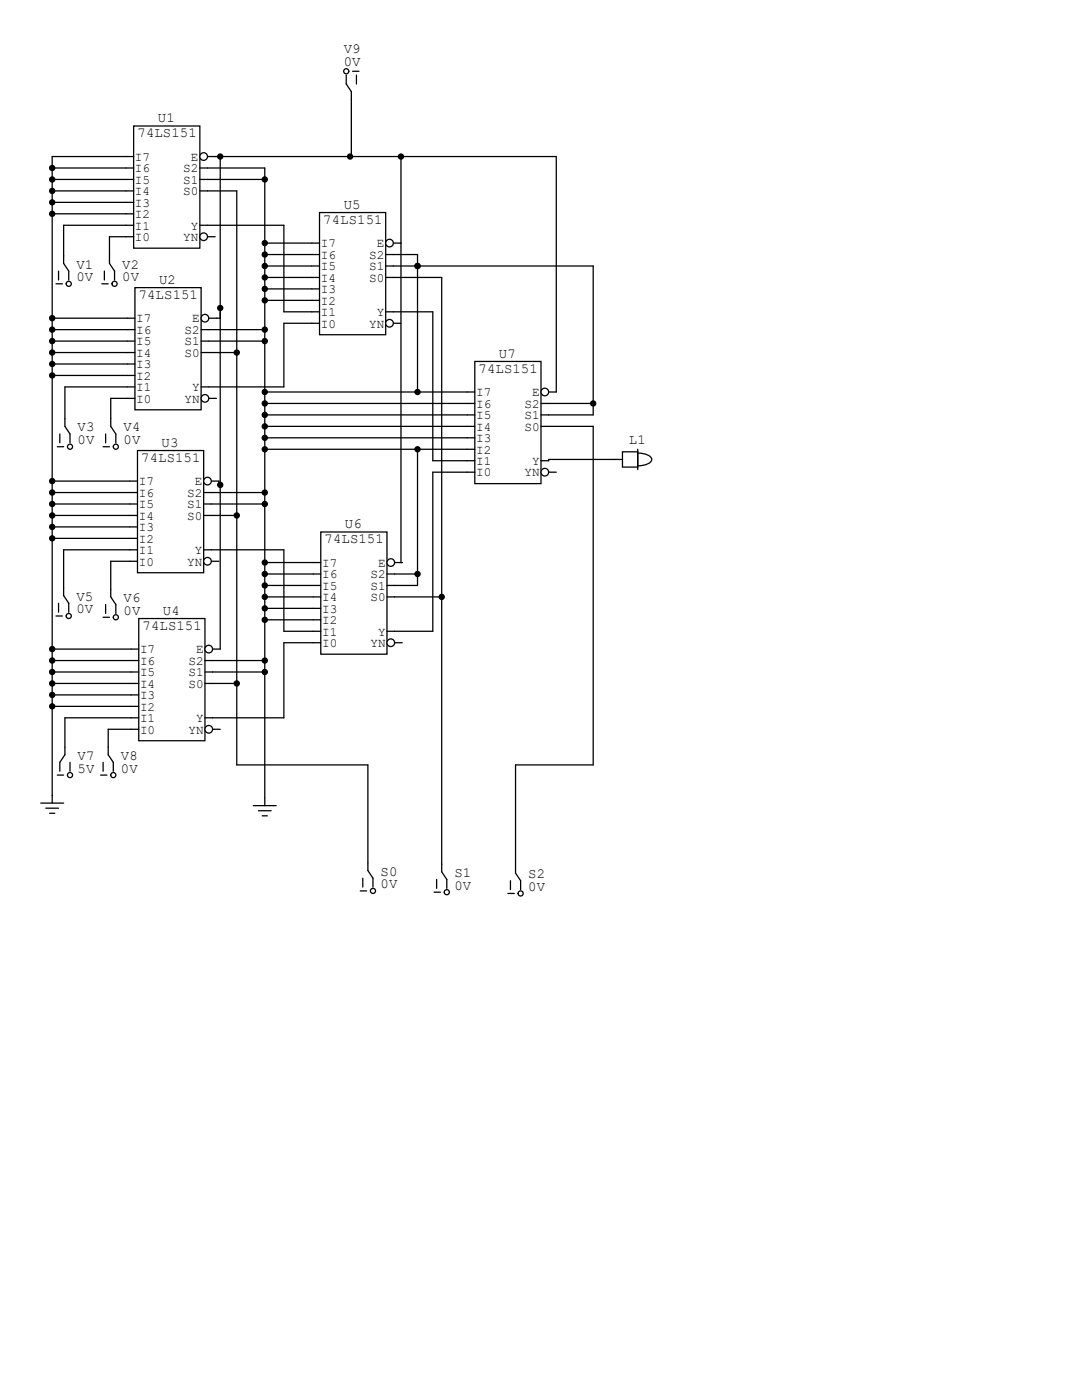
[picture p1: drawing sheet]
<svg xmlns="http://www.w3.org/2000/svg" width="216mm" height="279mm" viewBox="0 0 216 279" stroke-linecap="round" stroke-linejoin="round" font-family="sans-serif">
<g fill="none" stroke="#000" stroke-width=".25">
<path d="M69.1 15v1.8l1 1.5v1.5M70.4 14.2h1.2M71.1 15v1.8M11.2 56.6h1.2M11.7 54.1v1.8M12.7 51.1v1.5l1 1.5v1.8M20.3 56.6h1.3M20.8 54.1v1.8M21.8 51.1v1.5l1.1 1.5v1.8M11.4 89.2h1.3M11.9 86.6v1.8M13 83.6v1.5l1 1.5v1.8"/>
<path d="M20.6 89.2h1.2M21.1 86.6v1.8M22.1 83.6v1.5l1 1.5v1.8M12.7 117.3v1.6l1 1.5v1.8M22.1 117.6v1.5l1 1.5v1.8M11.2 122.9h1.2M11.7 120.4v1.8M20.6 123.2h1.2M21.1 120.6v1.8M11.4 154.7h1.3M13 149.1v1.5l-1.1 1.5v1.8M14 152.1v1.8"/>
<path d="M20.1 154.7h1.2M20.6 152.1v1.8M21.6 149.1v1.5l1 1.5v1.8M71.9 177.8h1.3M72.4 175.3v1.7M73.4 172.2v1.5l1 1.6v1.7M86.6 178.1h1.3M87.1 175.5v1.8M88.1 172.5v1.5l1.1 1.5v1.8M101.3 178.3h1.3M101.9 175.8v1.7M102.9 172.7v1.5l1 1.6v1.7"/>
<circle cx="69.1" cy="14.2" r=".51"/>
<circle cx="13.7" cy="56.6" r=".51"/>
<circle cx="22.9" cy="56.6" r=".51"/>
<circle cx="14" cy="89.2" r=".51"/>
<circle cx="23.1" cy="89.2" r=".51"/>
<circle cx="13.7" cy="122.9" r=".51"/>
<circle cx="23.1" cy="123.2" r=".51"/>
<circle cx="14" cy="154.7" r=".51"/>
<circle cx="22.6" cy="154.7" r=".51"/>
<circle cx="74.4" cy="177.8" r=".51"/>
<circle cx="89.2" cy="178.1" r=".51"/>
<circle cx="103.9" cy="178.3" r=".51"/>
</g>
<g fill="#fff" stroke="#000" stroke-width=".25">
<path d="M124.8 91.1a4.9 4.9 0 0 1 4.9 0 .73 .73 0 0 1 0 1.2 4.9 4.9 0 0 1-4.9 0 .73 .73 0 0 1 0-1.2z" fill-rule="evenodd"/>
<path d="M124.2 90.2h3.1v3h-3.1z" fill-rule="evenodd"/>
</g>
<path d="M122.7 91.7h1.5M127.3 89.7v4M10.4 158.7v1.6M52.8 159.3v1.5M8.1 160.3h4.6M9.1 161.3h2.6M9.9 162.3h1M50.5 160.8h4.6M51.6 161.8h2.5M52.3 162.8h1" fill="none" stroke="#000" stroke-width=".25"/>
<path d="M94.7 72.1h13.2v24.4h-13.2z" fill-rule="evenodd" fill="#fff" stroke="#000" stroke-width=".25"/>
<path d="M93.2 78.2h1.5M109.5 78.2h1.5M93.2 80.5h1.5M93.2 82.8h1.5M93.2 85.1h1.5M93.2 87.4h1.5M93.2 89.7h1.5M93.2 91.9h1.5M93.2 94.2h1.5" fill="none" stroke="#000" stroke-width=".25"/>
<circle cx="108.7" cy="78.2" r=".76" fill="#fff" stroke="#000" stroke-width=".25"/>
<path d="M107.9 80.5h1.6M107.9 82.8h1.6M107.9 85.1h1.6M107.9 91.9h1.6M109.5 94.2h1.5" fill="none" stroke="#000" stroke-width=".25"/>
<g fill="#fff" stroke="#000" stroke-width=".25">
<path d="M64 106.2h13.2v24.4h-13.2z" fill-rule="evenodd"/>
<circle cx="108.7" cy="94.2" r=".76"/>
</g>
<path d="M62.5 112.3h1.5M62.5 114.6h1.5M62.5 116.8h1.5M62.5 119.1h1.5M78.7 112.3h1.6M62.5 121.4h1.5M62.5 123.7h1.5M62.5 126h1.5M62.5 128.3h1.5" fill="none" stroke="#000" stroke-width=".25"/>
<circle cx="78" cy="112.3" r=".76" fill="#fff" stroke="#000" stroke-width=".25"/>
<path d="M77.2 114.6h1.5M77.2 116.8h1.5M77.2 119.1h1.5M77.2 126h1.5M78.7 128.3h1.6" fill="none" stroke="#000" stroke-width=".25"/>
<g fill="#fff" stroke="#000" stroke-width=".25">
<path d="M63.8 42.4h13.2v24.4h-13.2z" fill-rule="evenodd"/>
<circle cx="78" cy="128.3" r=".76"/>
</g>
<path d="M62.2 48.5h1.6M62.2 50.8h1.6M62.2 53.1h1.6M62.2 55.4h1.6M62.2 57.7h1.6M62.2 59.9h1.6M78.5 48.5h1.5M62.2 62.2h1.6M62.2 64.5h1.6" fill="none" stroke="#000" stroke-width=".25"/>
<circle cx="77.7" cy="48.5" r=".76" fill="#fff" stroke="#000" stroke-width=".25"/>
<path d="M77 50.8h1.5M77 53.1h1.5M77 55.4h1.5M77 62.2h1.5M78.5 64.5h1.5" fill="none" stroke="#000" stroke-width=".25"/>
<g fill="#fff" stroke="#000" stroke-width=".25">
<path d="M27.7 123.4h13.2v24.4h-13.2z" fill-rule="evenodd"/>
<circle cx="77.7" cy="64.5" r=".76"/>
</g>
<path d="M26.2 129.5h1.5M26.2 131.8h1.5M26.2 134.1h1.5M26.2 136.4h1.5M26.2 138.7h1.5M42.4 129.5h1.5M26.2 141h1.5M26.2 143.3h1.5M26.2 145.5h1.5" fill="none" stroke="#000" stroke-width=".25"/>
<circle cx="41.7" cy="129.5" r=".76" fill="#fff" stroke="#000" stroke-width=".25"/>
<path d="M40.9 131.8h1.5M40.9 134.1h1.5M40.9 136.4h1.5M40.9 143.3h1.5M42.4 145.5h1.5" fill="none" stroke="#000" stroke-width=".25"/>
<g fill="#fff" stroke="#000" stroke-width=".25">
<path d="M27.4 89.9h13.2v24.4h-13.2z" fill-rule="evenodd"/>
<circle cx="41.7" cy="145.5" r=".76"/>
</g>
<path d="M25.9 96h1.5M25.9 98.3h1.5M42.2 96h1.5M25.9 100.6h1.5M25.9 102.9h1.5M25.9 105.2h1.5M25.9 107.4h1.5M25.9 109.7h1.5M25.9 112h1.5" fill="none" stroke="#000" stroke-width=".25"/>
<circle cx="41.4" cy="96" r=".76" fill="#fff" stroke="#000" stroke-width=".25"/>
<path d="M40.6 98.3h1.6M40.6 100.6h1.6M40.6 102.9h1.6M40.6 109.7h1.6M42.2 112h1.5" fill="none" stroke="#000" stroke-width=".25"/>
<g fill="#fff" stroke="#000" stroke-width=".25">
<path d="M26.9 57.4h13.2v24.4h-13.2z" fill-rule="evenodd"/>
<circle cx="41.4" cy="112" r=".76"/>
</g>
<path d="M25.4 63.5h1.5M25.4 65.8h1.5M25.4 68.1h1.5M25.4 70.4h1.5M25.4 72.6h1.5M25.4 74.9h1.5M25.4 77.2h1.5M25.4 79.5h1.5M41.7 63.5h1.5" fill="none" stroke="#000" stroke-width=".25"/>
<circle cx="40.9" cy="63.5" r=".76" fill="#fff" stroke="#000" stroke-width=".25"/>
<path d="M40.1 65.8h1.6M40.1 68.1h1.6M40.1 70.4h1.6M40.1 77.2h1.6M41.7 79.5h1.5" fill="none" stroke="#000" stroke-width=".25"/>
<g fill="#fff" stroke="#000" stroke-width=".25">
<path d="M26.7 25.1h13.2v24.4h-13.2z" fill-rule="evenodd"/>
<circle cx="40.9" cy="79.5" r=".76"/>
</g>
<path d="M25.1 31.2h1.6M25.1 33.5h1.6M25.1 35.8h1.6M25.1 38.1h1.6M41.4 31.2h1.5M25.1 40.4h1.6M25.1 42.7h1.6M25.1 45h1.6M25.1 47.2h1.6" fill="none" stroke="#000" stroke-width=".25"/>
<circle cx="40.6" cy="31.2" r=".76" fill="#fff" stroke="#000" stroke-width=".25"/>
<path d="M39.9 33.5h1.5M39.9 35.8h1.5M39.9 38.1h1.5M39.9 45h1.5M41.4 47.2h1.5" fill="none" stroke="#000" stroke-width=".25"/>
<circle cx="40.6" cy="47.2" r=".76" fill="#fff" stroke="#000" stroke-width=".25"/>
<g fill="none" stroke="#000" stroke-width=".25">
<path d="M70.1 19.8v11.4M10.4 38.1h14.7M10.4 35.8h14.7M10.4 33.5h14.7M25.1 31.2h-14.7v127.5M41.4 38.1h5.8v114.6h26.2v19.5M41.4 35.8h11.4M41.4 33.5h11.4v125.8M42.9 31.2h68.1v47M43.9 31.2v98.3M80 31.2v81.1h.3M10.4 42.7h14.7"/>
<path d="M10.4 40.4h14.7M25.1 45h-12.4v6.1M25.1 47.2h-3.3v3.9M41.4 45h15.2v17.2h5.6M52.8 55.4h9.4M52.8 53.1h9.4M52.8 50.8h9.4M52.8 59.9h9.4M52.8 57.7h9.4M52.8 48.5h9.4M78.5 53.1h39.9v29.7h-8.9M78.5 55.4h9.6v117.1"/>
<path d="M78.5 50.8h4.8v27.4M10.4 63.5h15M10.4 70.4h15M10.4 68.1h15M10.4 65.8h15M10.4 74.9h15M10.4 72.6h15M25.4 77.2h-12.4v6.4M25.4 79.5h-3.3v4.1M41.7 70.4h5.5M41.7 68.1h11.1M41.7 65.8h11.1"/>
<path d="M43.2 63.5h.7M52.8 78.2h40.4M62.2 64.5h-5.6v12.7h-14.9M78.5 62.2h7.9v29.7h6.8M10.4 98.3h15.5M10.4 96h15.5M42.2 98.3h10.6M43.7 96v.8h.2M52.8 85.1h40.4M52.8 80.5h40.4M52.8 82.8h40.4M52.8 89.7h40.4"/>
<path d="M52.8 87.4h40.4M83.3 89.7v27.1h-4.6M93.2 94.2h-6.8v31.8h-7.7M109.5 85.1h8.9v67.6h-15.5v20M109.5 80.5h8.9M122.7 91.7h-13.2v.2M10.4 102.9h15.5M10.4 100.6h15.5M10.4 107.4h15.5M10.4 105.2h15.5M25.9 109.7h-13.2v7.6M25.9 112h-3.8v5.6"/>
<path d="M42.2 109.7h14.4v16.3h5.9M42.2 102.9h5M42.2 100.6h10.6M52.8 112.3h9.7M52.8 119.1h9.7M52.8 114.6h9.7M52.8 116.8h9.7M78.7 119.1h9.4M78.7 114.6h4.6M10.4 136.4h15.8M10.4 134.1h15.8M10.4 131.8h15.8"/>
<path d="M10.4 138.7h15.8M10.4 129.5h15.8M42.4 136.4h4.8M42.4 134.1h10.4M42.4 131.8h10.4M52.8 123.7h9.7M52.8 121.4h9.7M62.5 128.3h-5.9v15h-14.2M10.4 141h15.8M26.2 145.5h-4.6v3.6M26.2 143.3h-13.2v5.8"/>
</g>
<g fill="#000" stroke="#000" stroke-width=".25">
<circle cx="10.4" cy="35.8" r=".51"/>
<circle cx="10.4" cy="38.1" r=".51"/>
<circle cx="10.4" cy="33.5" r=".51"/>
<circle cx="43.9" cy="31.2" r=".51"/>
<circle cx="52.8" cy="35.8" r=".51"/>
<circle cx="69.8" cy="31.2" r=".51"/>
<circle cx="80" cy="31.2" r=".51"/>
<circle cx="10.4" cy="42.7" r=".51"/>
<circle cx="10.4" cy="40.4" r=".51"/>
<circle cx="52.8" cy="57.7" r=".51"/>
<circle cx="52.8" cy="53.1" r=".51"/>
<circle cx="52.8" cy="50.8" r=".51"/>
<circle cx="52.8" cy="59.9" r=".51"/>
<circle cx="52.8" cy="55.4" r=".51"/>
<circle cx="52.8" cy="48.5" r=".51"/>
<circle cx="83.3" cy="53.1" r=".51"/>
<circle cx="10.4" cy="74.9" r=".51"/>
<circle cx="10.4" cy="70.4" r=".51"/>
<circle cx="10.4" cy="68.1" r=".51"/>
<circle cx="10.4" cy="63.5" r=".51"/>
<circle cx="10.4" cy="72.6" r=".51"/>
<circle cx="10.4" cy="65.8" r=".51"/>
<circle cx="43.9" cy="61.5" r=".51"/>
<circle cx="47.2" cy="70.4" r=".51"/>
<circle cx="52.8" cy="68.1" r=".51"/>
<circle cx="52.8" cy="65.8" r=".51"/>
<circle cx="52.8" cy="78.2" r=".51"/>
<circle cx="83.3" cy="78.2" r=".51"/>
<circle cx="10.4" cy="98.3" r=".51"/>
<circle cx="10.4" cy="96" r=".51"/>
<circle cx="43.9" cy="96.8" r=".51"/>
<circle cx="52.8" cy="82.8" r=".51"/>
<circle cx="52.8" cy="85.1" r=".51"/>
<circle cx="52.8" cy="89.7" r=".51"/>
<circle cx="52.8" cy="87.4" r=".51"/>
<circle cx="52.8" cy="98.3" r=".51"/>
<circle cx="52.8" cy="80.5" r=".51"/>
<circle cx="83.3" cy="89.7" r=".51"/>
<circle cx="118.4" cy="80.5" r=".51"/>
<circle cx="10.4" cy="107.4" r=".51"/>
<circle cx="10.4" cy="105.2" r=".51"/>
<circle cx="10.4" cy="100.6" r=".51"/>
<circle cx="10.4" cy="102.9" r=".51"/>
<circle cx="47.2" cy="102.9" r=".51"/>
<circle cx="52.8" cy="116.8" r=".51"/>
<circle cx="52.8" cy="100.6" r=".51"/>
<circle cx="52.8" cy="119.1" r=".51"/>
<circle cx="52.8" cy="114.6" r=".51"/>
<circle cx="52.8" cy="112.3" r=".51"/>
<circle cx="83.3" cy="114.6" r=".51"/>
<circle cx="88.1" cy="119.1" r=".51"/>
<circle cx="10.4" cy="136.4" r=".51"/>
<circle cx="10.4" cy="129.5" r=".51"/>
<circle cx="10.4" cy="134.1" r=".51"/>
<circle cx="10.4" cy="131.8" r=".51"/>
<circle cx="10.4" cy="138.7" r=".51"/>
<circle cx="47.2" cy="136.4" r=".51"/>
<circle cx="52.8" cy="123.7" r=".51"/>
<circle cx="52.8" cy="134.1" r=".51"/>
<circle cx="52.8" cy="121.4" r=".51"/>
<circle cx="52.8" cy="131.8" r=".51"/>
<circle cx="10.4" cy="141" r=".51"/>
</g>
<g font-size="2.8">
<text x="68.6" y="10.7">V9</text>
<text x="68.6" y="13.2">0V</text>
<text x="27.4" y="27.4">74LS151</text>
<text x="31.5" y="24.4">U1</text>
<text x="68.6" y="41.7">U5</text>
<text x="64.5" y="44.7">74LS151</text>
<text x="15.2" y="53.6">V1</text>
<text x="24.4" y="53.6">V2</text>
<text x="15.2" y="56.1">0V</text>
<text x="24.4" y="56.1">0V</text>
<text x="27.7" y="59.7">74LS151</text>
<text x="31.7" y="56.6">U2</text>
<text x="99.6" y="71.4">U7</text>
<text x="95.5" y="74.4">74LS151</text>
<text x="15.5" y="86.1">V3</text>
<text x="15.5" y="88.6">0V</text>
<text x="24.6" y="86.1">V4</text>
<text x="24.6" y="88.6">0V</text>
<text x="32.3" y="89.2">U3</text>
<text x="125.5" y="88.6">L1</text>
<text x="28.2" y="92.2">74LS151</text>
<text x="68.8" y="105.4">U6</text>
<text x="64.8" y="108.5">74LS151</text>
<text x="15.2" y="119.9">V5</text>
<text x="15.2" y="122.4">0V</text>
<text x="24.6" y="120.1">V6</text>
<text x="24.6" y="122.7">0V</text>
<text x="28.4" y="125.7">74LS151</text>
<text x="32.5" y="122.7">U4</text>
<text x="15.5" y="151.6">V7</text>
<text x="15.5" y="154.2">5V</text>
<text x="24.1" y="151.6">V8</text>
<text x="24.1" y="154.2">0V</text>
<text x="75.9" y="174.8">S0</text>
<text x="75.9" y="177.3">0V</text>
<text x="90.7" y="175">S1</text>
<text x="90.7" y="177.5">0V</text>
<text x="105.4" y="175.3">S2</text>
<text x="105.4" y="177.8">0V</text>
</g>
<g font-size="2.5">
<text x="26.9" y="32.1">I7</text>
<text x="26.9" y="34.4">I6</text>
<text x="36.6" y="34.4">S2</text>
<text x="38.1" y="32.1">E</text>
<text x="26.9" y="36.7">I5</text>
<text x="26.9" y="38.9">I4</text>
<text x="26.9" y="41.2">I3</text>
<text x="36.6" y="36.7">S1</text>
<text x="36.6" y="38.9">S0</text>
<text x="26.9" y="43.5">I2</text>
<text x="26.9" y="45.8">I1</text>
<text x="38.1" y="45.8">Y</text>
<text x="26.9" y="48.1">I0</text>
<text x="36.6" y="48.1">YN</text>
<text x="64" y="49.4">I7</text>
<text x="64" y="51.6">I6</text>
<text x="64" y="53.9">I5</text>
<text x="73.7" y="51.6">S2</text>
<text x="73.7" y="53.9">S1</text>
<text x="75.2" y="49.4">E</text>
<text x="64" y="56.2">I4</text>
<text x="64" y="58.5">I3</text>
<text x="73.7" y="56.2">S0</text>
<text x="27.2" y="64.3">I7</text>
<text x="38.4" y="64.3">E</text>
<text x="64" y="60.8">I2</text>
<text x="64" y="63.1">I1</text>
<text x="64" y="65.4">I0</text>
<text x="73.7" y="65.4">YN</text>
<text x="75.2" y="63.1">Y</text>
<text x="27.2" y="66.6">I6</text>
<text x="27.2" y="68.9">I5</text>
<text x="27.2" y="71.2">I4</text>
<text x="36.8" y="66.6">S2</text>
<text x="36.8" y="68.9">S1</text>
<text x="36.8" y="71.2">S0</text>
<text x="27.2" y="73.5">I3</text>
<text x="27.2" y="75.8">I2</text>
<text x="27.2" y="78.1">I1</text>
<text x="27.2" y="80.3">I0</text>
<text x="36.8" y="80.3">YN</text>
<text x="38.4" y="78.1">Y</text>
<text x="95" y="79.1">I7</text>
<text x="95" y="81.4">I6</text>
<text x="95" y="83.7">I5</text>
<text x="104.6" y="81.4">S2</text>
<text x="104.6" y="83.7">S1</text>
<text x="106.2" y="79.1">E</text>
<text x="95" y="85.9">I4</text>
<text x="95" y="88.2">I3</text>
<text x="104.6" y="85.9">S0</text>
<text x="95" y="90.5">I2</text>
<text x="95" y="92.8">I1</text>
<text x="95" y="95.1">I0</text>
<text x="104.6" y="95.1">YN</text>
<text x="106.2" y="92.8">Y</text>
<text x="27.7" y="96.9">I7</text>
<text x="27.7" y="99.1">I6</text>
<text x="27.7" y="101.4">I5</text>
<text x="37.3" y="99.1">S2</text>
<text x="37.3" y="101.4">S1</text>
<text x="38.9" y="96.9">E</text>
<text x="27.7" y="103.7">I4</text>
<text x="27.7" y="106">I3</text>
<text x="37.3" y="103.7">S0</text>
<text x="27.7" y="108.3">I2</text>
<text x="27.7" y="110.6">I1</text>
<text x="27.7" y="112.9">I0</text>
<text x="37.3" y="112.9">YN</text>
<text x="38.9" y="110.6">Y</text>
<text x="64.3" y="113.1">I7</text>
<text x="75.4" y="113.1">E</text>
<text x="64.3" y="115.4">I6</text>
<text x="64.3" y="117.7">I5</text>
<text x="64.3" y="120">I4</text>
<text x="73.9" y="115.4">S2</text>
<text x="73.9" y="117.7">S1</text>
<text x="73.9" y="120">S0</text>
<text x="64.3" y="122.3">I3</text>
<text x="64.3" y="124.5">I2</text>
<text x="27.9" y="130.4">I7</text>
<text x="39.1" y="130.4">E</text>
<text x="64.3" y="126.8">I1</text>
<text x="64.3" y="129.1">I0</text>
<text x="73.9" y="129.1">YN</text>
<text x="75.4" y="126.8">Y</text>
<text x="27.9" y="132.7">I6</text>
<text x="27.9" y="135">I5</text>
<text x="27.9" y="137.2">I4</text>
<text x="37.6" y="132.7">S2</text>
<text x="37.6" y="135">S1</text>
<text x="37.6" y="137.2">S0</text>
<text x="27.9" y="139.5">I3</text>
<text x="27.9" y="141.8">I2</text>
<text x="27.9" y="144.1">I1</text>
<text x="27.9" y="146.4">I0</text>
<text x="37.6" y="146.4">YN</text>
<text x="39.1" y="144.1">Y</text>
</g>
</svg>
